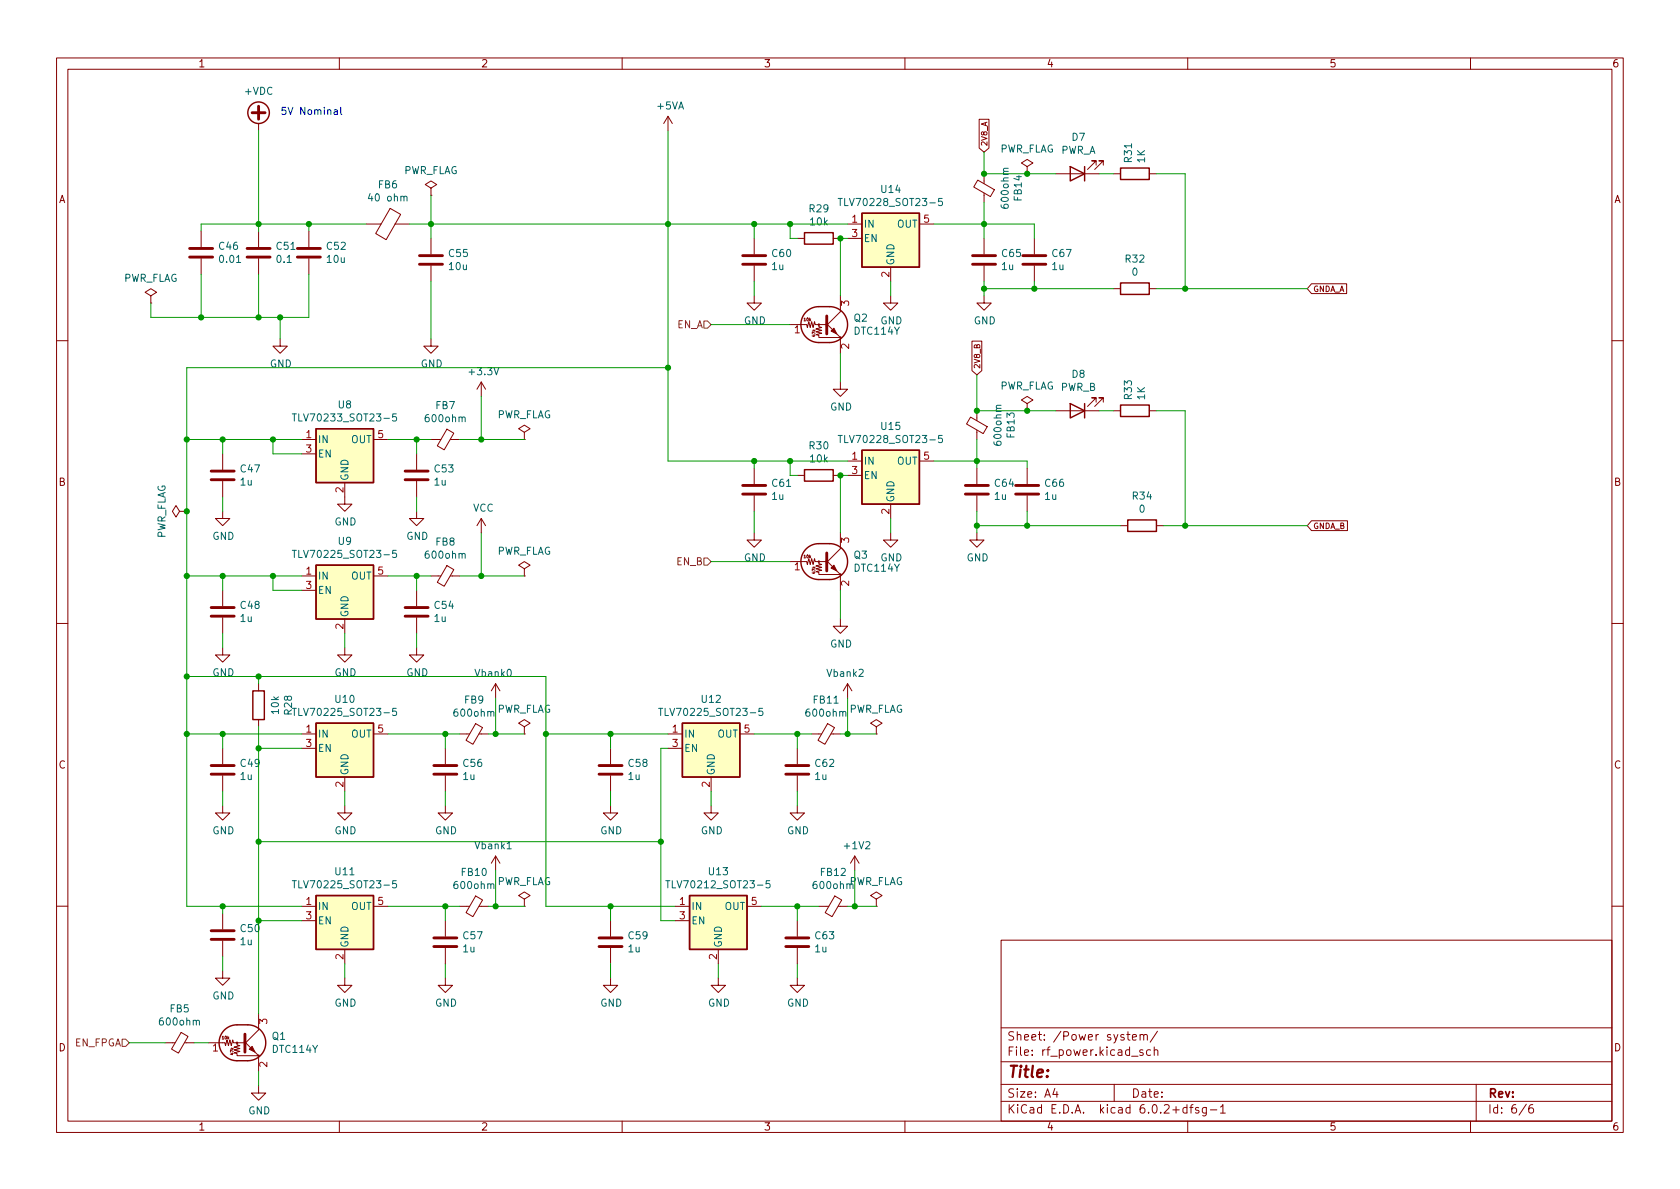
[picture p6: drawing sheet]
<svg xmlns="http://www.w3.org/2000/svg" width="297mm" height="210mm" viewBox="0 0 297 210" stroke-linecap="round" stroke-linejoin="round" font-family="sans-serif">
<g fill="none" stroke="#840000" stroke-width=".18">
<path d="M10 10.2h277v190.1h-277zM12 12.2h273v186.1h-273zM60 10.2v2M110 10.2v2M160 10.2v2M210 10.2v2M260 10.2v2M45.7 21.8v1.3M64.8 39.6h2.6M69 36.8l1.8 1.1-2.5 4.5-1.9-1.1zM69.8 39.6h2.6M76.2 33.3l1-.7-1-.6-1 .6 1 .7v1.2"/>
<path d="M76.2 34.5h.1M118.1 20.6l-.8 1.2M118.1 20.6v2.5M118.1 20.6l.8 1.2M149.9 39.6h2.5M162.6 39.6h2.5M172.9 31.8l2.9 1.7-.7 1.3-2.9-1.7zM173.1 21.1h1.8v5.1l-.9 .7-.9-.7zM174 30.7v1.8M174 34.2v1.6M181.6 29.5l1-.7-1-.6-1 .6 1 .7v1.2M181.6 30.7h.1"/>
<path d="M186.7 30.7h7.6M193.8 29.2v-.8h-.8h.8l-1.5 1.6M195.1 29.2v-.8h-.8h.8l-1.6 1.6M196.8 30.7h1.3M203.2 30.7h1.3M26.7 52.3l1-.6-1-.7-1 .7 1 .6v1.3M26.7 53.6h.1M35.6 40.9v2.8M35.6 45.7v2.8M45.7 40.9v2.8M45.7 45.7v2.8M49.5 59.9v1.3h1.3l-1.3 1.3-1.2-1.3h1.2"/>
<path d="M54.6 40.9v2.8M54.6 45.7v2.8M76.2 59.9v1.3h1.3l-1.3 1.3-1.3-1.3h1.3M76.2 42.2v2.8M76.2 47v2.8M133.3 52.3v1.3h1.3l-1.3 1.3-1.2-1.3h1.2M133.3 42.2v2.8M133.3 47v2.8M139.7 57.4h2.9l.1 .5 .3-1 .3 1 .2-1 .3 1 .2-1 .1 .5h1.9M141 42.2h1.2M146 57.1l2.6 2.6h-3.8v-.4l-.5-.1 1-.3-1-.2 1-.3-1-.2 1-.3-.5-.1v-.4M147.3 42.2h1.3"/>
<path d="M148.6 52.3v2.8l-2.6 2.6M148.6 59.9v2.6M149.9 42.2h2.5M157.5 52.3v1.3h1.2l-1.2 1.3-1.3-1.3h1.3M157.5 47.2v2.6M174 52.3v1.3h1.3l-1.3 1.3-1.3-1.3h1.3M174 42.2v2.8M174 47v2.8M182.9 42.2v2.8M182.9 47v2.8M196.8 51h1.3M203.2 51h1.3"/>
<path d="M231.9 50.2h6.2v1.7h-6.2l-.8-.9zM10 60.2h2M53.3 77.7h2.6M66 77.7h2.6M76.2 77.7h1.8M79 75.9l1.2 .7-1.7 2.9-1.2-.7zM79.6 77.7h1.7M85.1 67.6v2.5M85.1 67.6l-.8 1.2M85.1 67.6l.8 1.2M92.7 76.4l1-.6-1-.6-1 .6 1 .6v1.3M92.7 77.7h.1"/>
<path d="M148.6 67.6v1.2h1.3l-1.3 1.3-1.3-1.3h1.3M171.6 73.8l2.9 1.7-.7 1.2-2.9-1.7zM171.9 60.3h1.7v5.2l-.9 .8-.8-.8zM172.7 72.6v1.8M172.7 76.1v1.6M181.6 71.4l1-.7-1-.6-1 .6 1 .7v1.2M181.6 72.6h.1M186.7 72.6h7.6M193.8 71.1v-.7h-.8h.8l-1.5 1.5M195.1 71.1v-.7h-.8h.8l-1.6 1.5M196.8 72.6h1.3M203.2 72.6h1.3"/>
<path d="M285 60.2h2M31.7 90.4l-.6-1-.6 1 .6 1 .6-1h1.3M33 90.4h.1M39.4 90.4v1.3h1.2l-1.2 1.3-1.3-1.3h1.3M39.4 80.3v2.8M39.4 85.1v2.8M53.3 80.3h2.6M61 85.3v3.8h1.2l-1.2 1.3-1.3-1.3h1.3M73.7 90.4v1.3h1.2l-1.2 1.3-1.3-1.3h1.3M73.7 80.3v2.8M73.7 85.1v2.8M85.1 91.7l-.8 1.3"/>
<path d="M85.1 91.7v2.5M85.1 91.7l.8 1.3M133.3 94.2v1.3h1.3l-1.3 1.3-1.2-1.3h1.2M133.3 82.8v2.8M133.3 87.6v2.8M139.7 99.3h2.9l.1 .5 .3-1 .3 1 .2-1 .3 1 .2-1 .1 .5h1.9M141 84.1h1.2M146 99.1l2.6 2.5h-3.8v-.4l-.5-.1 1-.3-1-.2 1-.3-1-.2 1-.3-.5-.1v-.4M147.3 84.1h1.3M148.6 94.2v2.8l-2.6 2.6M149.9 81.5h2.5M149.9 84.1h2.5"/>
<path d="M157.5 94.2v1.3h1.2l-1.2 1.3-1.3-1.3h1.3M157.5 89.1v2.6M162.6 81.5h2.5M172.7 94.2v1.3h1.3l-1.3 1.3-1.3-1.3h1.3M172.7 82.8v2.8M172.7 87.6v2.8M181.6 82.8v2.8M181.6 87.6v2.8M198.1 93h1.3M204.5 93h1.2M231.9 92.1h6.3v1.7h-6.3l-.8-.8zM10 110.2h2"/>
<path d="M39.4 114.5v1.3h1.2l-1.2 1.3-1.3-1.3h1.3M39.4 104.4v2.8M39.4 109.2v2.8M53.3 101.8h2.6M53.3 104.4h2.6M61 114.5v1.3h1.2l-1.2 1.3-1.3-1.3h1.3M61 109.5v2.5M66 101.8h2.6M73.7 114.5v1.3h1.2l-1.2 1.3-1.3-1.3h1.3M73.7 104.4v2.8M73.7 109.2v2.8M76.2 101.8h1.8"/>
<path d="M79 100l1.2 .7-1.7 3-1.2-.7zM79.6 101.8h1.7M92.7 100.6l1-.7-1-.6-1 .6 1 .7v1.2M92.7 101.8h.1M148.6 109.5v1.2h1.3l-1.3 1.3-1.3-1.3h1.3M148.6 101.8v2.6M285 110.2h2M39.4 132.3v2.8M39.4 137.2v2.7M45.7 120.9v1.3M45.7 127.2v1.3M53.3 129.8h2.6"/>
<path d="M53.3 132.3h2.6M61 137.4v2.5M66 129.8h2.6M78.7 132.3v2.8M78.7 137.2v2.7M81.3 129.8h1.7M84.1 128l1.2 .7-1.7 2.9-1.2-.7zM84.7 129.8h1.7M87.6 120.9l-.7 1.3M87.6 120.9v2.5M87.6 120.9l.8 1.3M92.7 128.5l1-.6-1-.7-1 .7 1 .6v1.3"/>
<path d="M92.7 129.8h.1M107.9 132.3v2.8M107.9 137.2v2.7M118.1 129.8h2.5M118.1 132.3h2.5M125.7 137.4v2.5M130.8 129.8h2.5M141 132.3v2.8M141 137.2v2.7M143.5 129.8h1.8M146.3 128l1.2 .7-1.7 2.9-1.2-.7zM146.9 129.8h1.7"/>
<path d="M149.9 120.9l-.8 1.3M149.9 120.9v2.5M149.9 120.9l.7 1.3M154.9 128.5l1.1-.6-1.1-.7-1 .7 1 .6v1.3M154.9 129.8h.1M39.4 142.5v1.3h1.2l-1.2 1.2-1.3-1.2h1.3M61 142.5v1.3h1.2l-1.2 1.2-1.3-1.2h1.3M78.7 142.5v1.3h1.3l-1.3 1.2-1.2-1.2h1.2M84.1 158.4l1.2 .8-1.7 2.9-1.2-.7zM87.6 151.4v2.5M87.6 151.4l-.7 1.2M87.6 151.4l.8 1.2"/>
<path d="M92.7 159l1-.6-1-.7-1 .7 1 .6v1.3M107.9 142.5v1.3h1.3l-1.3 1.2-1.2-1.2h1.2M125.7 142.5v1.3h1.3l-1.3 1.2-1.2-1.2h1.2M141 142.5v1.3h1.2l-1.2 1.2-1.3-1.2h1.3M147.6 158.4l1.2 .8-1.7 2.9-1.2-.7zM151.1 151.4l-.7 1.2M151.1 151.4v2.5M151.1 151.4l.8 1.2M154.9 159l1.1-.6-1.1-.7-1 .7 1 .6v1.3M10 160.2h2M39.4 171.7v1.3h1.2l-1.2 1.2-1.3-1.2h1.3M39.4 161.5v2.8"/>
<path d="M39.4 166.4v2.8M45.7 179.3v2.8l-2.5 2.6M53.3 160.3h2.6M53.3 162.8h2.6M61 173v1.2h1.2l-1.2 1.3-1.3-1.3h1.3M61 167.9v2.5M66 160.3h2.6M78.7 173v1.2h1.3l-1.3 1.3-1.2-1.3h1.2M78.7 162.8v2.8M78.7 167.6v2.8M81.3 160.3h1.7M84.7 160.3h1.7"/>
<path d="M92.7 160.3h.1M107.9 173v1.2h1.3l-1.3 1.3-1.2-1.3h1.2M107.9 162.8v2.8M107.9 167.6v2.8M119.4 160.3h2.5M119.4 162.8h2.5M127 173v1.2h1.3l-1.3 1.3-1.3-1.3h1.3M127 167.9v2.5M132.1 160.3h2.5M141 173v1.2h1.2l-1.2 1.3-1.3-1.3h1.3M141 162.8v2.8M141 167.6v2.8"/>
<path d="M144.8 160.3h1.7M148.2 160.3h1.7M154.9 160.3h.1M177 166.3h108v32h-108zM285 160.2h2M29.2 184.4h1.8M32 182.6l1.2 .7-1.7 2.9-1.2-.7zM32.6 184.4h1.7M36.8 184.4h3l.1 .5 .2-1 .3 1 .2-1 .3 1 .2-1 .2 .5h1.9M43.2 184.1l2.5 2.6h-3.8v-.4l-.5-.1 1-.3-1-.2 1-.3-1-.2 1-.3-.5-.1v-.4M45.7 192v1.3h1.3l-1.3 1.3-1.3-1.3h1.3M45.7 186.9v2.6"/>
<path d="M60 198.3v2M110 198.3v2M160 198.3v2M177 194.8h108M177 191.8h108M177 187.8h108M177 181.8h108M186.5 192.5l-.4 1h1M186.9 193v1M197 191.8v3M199.2 182.9h.6M199.4 182.4v1.3l.4 .2"/>
<path d="M200.1 186.8h1.1M200.2 183.4l.7-.1v-.3l-.5-.1-.2 .2 .1 .8h.6M201.6 183.1l.2-.2 .3 .1 .1 .9M201.6 182.9v1M202.1 185.7l-.4-.1-.2 .2 .1 .3 .5 .1v.4h-.6M202.2 183.1l.2-.2 .4 .1 .1 .9M203.4 185.7l-.4-.1-.3 .3v.4l.2 .3h.5M204.1 185.8l.2-.2 .3 .1 .1 .9M204.1 185.1v1.5M204.6 182.4l-1.2 1.9M209.9 195.9l-.5-.1-.3 .3v.4l.2 .3h.6M209.9 195.3v1.5"/>
<path d="M210 198.3v2M210.4 195.8h.5M210.9 195.3l-.3 .2v1.3M211.9 195.9l-.3-.1-.2 .2v.3l.5 .1v.4h-.5M213.3 195.8v1.2l-.3 .3h-.4M213.3 195.9l-.4-.1-.3 .3v.4l.1 .3h.6M214 196.3h1.1M215.8 195.8l.4-.5v1.5M215.8 196.8h.8M260 198.3v2M261 191.8v6.5M269.9 195.3l-1.3 1.9"/>
<path d="M271 195.3a.6 .6 0 0 0-.7 .7v.5l.1 .3h.5l.2-.1 .1-.5-.2-.2-.4-.1-.3 .3"/>
<circle cx="144.8" cy="57.4" r=".13"/>
<circle cx="148.6" cy="59.7" r=".13"/>
<circle cx="144.8" cy="99.3" r=".13"/>
<circle cx="148.6" cy="101.6" r=".13"/>
<circle cx="41.9" cy="184.4" r=".13"/>
<circle cx="45.7" cy="186.7" r=".13"/>
</g>
<g fill="none" stroke="#840000" stroke-width=".51">
<path d="M44.6 19.9h2.3M45.7 18.8v2.3M33.5 45.5h4.1M33.5 43.9h4.1M43.7 45.5h4.1M43.7 43.9h4.1M52.6 45.5h4M52.6 43.9h4M74.2 46.7h4M74.2 45.2h4M131.3 46.7h4.1M131.3 45.2h4.1"/>
<path d="M172 46.7h4M172 45.2h4M180.8 46.7h4.1M180.8 45.2h4.1M37.3 84.8h4.1M37.3 83.3h4.1M71.6 84.8h4.1M71.6 83.3h4.1M131.3 87.4h4.1M131.3 85.8h4.1M170.7 87.4h4.1M170.7 85.8h4.1"/>
<path d="M179.6 87.4h4M179.6 85.8h4M37.3 109h4.1M37.3 107.4h4.1M71.6 109h4.1M71.6 107.4h4.1M37.3 136.9h4.1M37.3 135.4h4.1M76.7 136.9h4.1M76.7 135.4h4.1M105.9 136.9h4.1M105.9 135.4h4.1"/>
<path d="M138.9 136.9h4.1M138.9 135.4h4.1M37.3 166.1h4.1M37.3 164.6h4.1M76.7 167.4h4.1M76.7 165.9h4.1M105.9 167.4h4.1M105.9 165.9h4.1M138.9 167.4h4.1M138.9 165.9h4.1"/>
</g>
<g fill="#ffffc2" stroke="#ffffc2" stroke-width=".18">
<path d="M152.4 79.6h10.2v9.5h-10.2z"/>
<path d="M55.9 158.4h10.1v9.5h-10.1z"/>
<path d="M55.9 127.9h10.1v9.5h-10.1z"/>
<path d="M55.9 75.8h10.1v9.5h-10.1z"/>
<path d="M55.9 99.9h10.1v9.6h-10.1z"/>
<path d="M152.4 37.7h10.2v9.5h-10.2z"/>
<path d="M120.6 127.9h10.2v9.5h-10.2z"/>
<path d="M121.9 158.4h10.2v9.5h-10.2z"/>
</g>
<g fill="none" stroke="#840000" stroke-width=".25">
<path d="M152.4 37.7h10.2v9.5h-10.2zM189.2 29.5l2.6 1.2-2.6 1.3zM191.8 29.5v2.5M198.1 29.7h5.1v2h-5.1zM142.2 41.1h5.1v2.1h-5.1zM146.7 54.2h-1.9a3.2 3.2 0 0 0-3.2 3.2 3.2 3.2 0 0 0 3.2 3.2h1.9M146.7 54.2a3.2 3.2 0 0 1 3.2 3.2 3.2 3.2 0 0 1-3.2 3.2M198.1 50h5.1v2.1h-5.1zM55.9 75.8h10.1v9.5h-10.1zM152.4 79.6h10.2v9.5h-10.2zM189.2 71.4l2.6 1.2-2.6 1.3zM191.8 71.4v2.5"/>
<path d="M198.1 71.6h5.1v2.1h-5.1zM55.9 99.9h10.1v9.6h-10.1zM142.2 83.1h5.1v2h-5.1zM146.7 96.1h-1.9a3.2 3.2 0 0 0-3.2 3.2 3.2 3.2 0 0 0 3.2 3.2h1.9M146.7 96.1a3.2 3.2 0 0 1 3.2 3.2 3.2 3.2 0 0 1-3.2 3.2M199.4 91.9h5.1v2.1h-5.1zM44.7 122.2h2v5h-2zM55.9 127.9h10.1v9.5h-10.1zM120.6 127.9h10.2v9.5h-10.2zM55.9 158.4h10.1v9.5h-10.1zM121.9 158.4h10.2v9.5h-10.2zM39.7 182.2a3.2 3.2 0 0 1 2.2-1h1.9a3.2 3.2 0 0 1 3.2 3.2 3.2 3.2 0 0 1-3.2 3.2h-1.9a3.2 3.2 0 0 1-2.9-2 3.2 3.2 0 0 1 .7-3.4z"/>
<circle cx="45.7" cy="19.9" r="1.9"/>
</g>
<g fill="none" stroke="#006464" stroke-width=".18">
<path d="M71.4 34.9l.2-.2 .3 .1 .1 .7M148.2 35.1h.7M148.6 35.1v1.3M166.6 35.1h-.6l-.1 .6 .2-.1h.4l.1 .2v.4l-.2 .2-.5-.2M51.7 73.2h.7M52 73.2v1.3M70.1 73.2h-.6l-.1 .6 .2-.1h.4l.1 .2v.4l-.2 .2-.5-.2M148.2 77h.7M148.6 77v1.3M166.6 77h-.6l-.1 .6 .2-.1h.4l.1 .2v.4l-.2 .2-.5-.2M51.7 97.3h.7M52 97.3v1.3"/>
<path d="M70.1 97.3h-.6l-.1 .6 .2-.1 .4 .1 .1 .1v.5l-.2 .1-.5-.1M51.7 125.3h.7M70.1 125.3h-.6l-.1 .6 .2-.2 .4 .1 .1 .2v.4l-.2 .1-.5-.1M116.4 125.3h.8M116.8 125.3v1.2M134.8 125.3h-.6v.6l.1-.2 .5 .1 .1 .2-.1 .4-.1 .1-.5-.1M51.7 155.7h.7M52 155.7v1.3M70.1 155.7h-.6l-.1 .6 .2-.1 .4 .1 .1 .2v.4l-.2 .1-.5-.1M89.7 150.1h.7M117.7 155.7h.7M118.1 155.7v1.3"/>
<path d="M136.1 155.7h-.6l-.1 .6 .2-.1 .4 .1 .2 .2-.1 .4-.2 .1-.5-.1"/>
</g>
<g fill="#840000" stroke="#840000" stroke-width=".51">
<path d="M146.2 97.8v3.2z"/>
<path d="M43.3 182.9v3.1z"/>
<path d="M146.2 55.9v3.1z"/>
</g>
<g fill="#840000" stroke="#840000" stroke-width=".18">
<path d="M146.9 100.5l.5-.6 .6 1.1z"/>
<path d="M44.1 185.5l.5-.5 .5 1z"/>
<path d="M146.9 58.5l.5-.5 .6 1z"/>
</g>
<path d="M124.5 56.8h.6l.6 .6-.6 .6h-.6zM124.5 98.7h.6l.6 .6-.6 .6h-.6zM21.6 183.8h.6l.7 .6-.7 .6h-.6z" fill="none" stroke="#725600" stroke-width=".18"/>
<path d="M59.1 19.5h.5v.7M59.6 19.7l-.4 .1-.2 .1 .2 .3h.4M60.3 19v1.1l.1 .1" fill="none" stroke="#0000c2" stroke-width=".18"/>
<g fill="none" stroke="#009600" stroke-width=".18">
<path d="M45.7 23.1v17.8M54.6 39.6v1.3M64.8 39.6h-29.2v1.3M72.4 39.6h77.5M76.2 34.5v7.7M118.1 23.1v58.4h31.8M133.3 39.6v2.6M139.7 39.6v2.6h1.3M165.1 39.6h17.8v2.6M174 26.9v3.8h12.7M174 35.8v6.4M194.3 30.7h2.5"/>
<path d="M204.5 30.7h5v20.3M35.6 48.5v7.6M45.7 48.5v7.6M49.5 56.1v3.8M54.6 48.5v7.6h-27.9v-2.5M76.2 49.8v10.1M125.7 57.4h14M133.3 49.8v2.5M149.9 42.2h-1.3v10.1M157.5 49.8v2.5M174 51h22.8M174 49.8v2.5"/>
<path d="M182.9 49.8v1.2M204.5 51h26.6M33 77.7h20.3M39.4 77.7v2.6M48.3 77.7v2.6h5M68.6 77.7h7.6M73.7 77.7v2.6M81.3 77.7h11.4M85.1 70.1v7.6M118.1 65h-85.1v95.3h20.3M148.6 62.5v5.1M172.7 66.3v6.3h14"/>
<path d="M172.7 77.7v5.1M194.3 72.6h2.5M204.5 72.6h5v20.4M39.4 87.9v2.5M73.7 87.9v2.5M85.1 94.2v7.6M125.7 99.3h14M133.3 81.5v1.3M133.3 90.4v3.8M139.7 81.5v2.6h1.3M149.9 84.1h-1.3v10.1M157.5 91.7v2.5"/>
<path d="M165.1 81.5h16.5v1.3M172.7 90.4v3.8M172.7 93h25.4M181.6 90.4v2.6M205.7 93h25.4M33 119.6h63.5v40.7h22.9M33 101.8h20.3M39.4 101.8v2.6M39.4 112v2.5M45.7 119.6v1.3M48.3 101.8v2.6h5M61 112v2.5"/>
<path d="M68.6 101.8h7.6M73.7 101.8v2.6M73.7 112v2.5M81.3 101.8h11.4M148.6 104.4v5.1M33 129.8h20.3M39.4 129.8v2.5M39.4 139.9v2.6M45.7 128.5v50.8M45.7 132.3h7.6M61 139.9v2.6M68.6 129.8h12.7"/>
<path d="M78.7 129.8v2.5M78.7 139.9v2.6M86.4 129.8h6.3M87.6 123.4v6.4M96.5 129.8h21.6M107.9 129.8v2.5M107.9 139.9v2.6M118.1 132.3h-1.3v30.5h2.6M125.7 139.9v2.6M133.3 129.8h10.2M141 129.8v2.5M141 139.9v2.6"/>
<path d="M148.6 129.8h6.3M149.9 123.4v6.4M45.7 148.8h71.1M87.6 153.9v6.4M151.1 153.9v6.4M39.4 160.3v1.2M39.4 169.2v2.5M45.7 162.8h7.6M61 170.4v2.6M68.6 160.3h12.7M78.7 160.3v2.5M78.7 170.4v2.6"/>
<path d="M86.4 160.3h6.3M107.9 160.3v2.5M107.9 170.4v2.6M127 170.4v2.6M134.6 160.3h10.2M141 160.3v2.5M141 170.4v2.6M149.9 160.3h5M22.9 184.4h6.3M34.3 184.4h2.5M45.7 189.5v2.5"/>
</g>
<g fill="#009600" stroke="#009600" stroke-width=".18">
<circle cx="149.9" cy="129.8" r=".46"/>
<circle cx="151.1" cy="160.3" r=".46"/>
<circle cx="141" cy="160.3" r=".46"/>
<circle cx="141" cy="129.8" r=".46"/>
<circle cx="116.8" cy="148.8" r=".46"/>
<circle cx="107.9" cy="160.3" r=".46"/>
<circle cx="172.7" cy="72.6" r=".46"/>
<circle cx="174" cy="39.6" r=".46"/>
<circle cx="174" cy="30.7" r=".46"/>
<circle cx="139.7" cy="39.6" r=".46"/>
<circle cx="174" cy="51" r=".46"/>
<circle cx="148.6" cy="42.2" r=".46"/>
<circle cx="181.6" cy="30.7" r=".46"/>
<circle cx="181.6" cy="93" r=".46"/>
<circle cx="209.5" cy="51" r=".46"/>
<circle cx="172.7" cy="93" r=".46"/>
<circle cx="209.5" cy="93" r=".46"/>
<circle cx="181.6" cy="72.6" r=".46"/>
<circle cx="182.9" cy="51" r=".46"/>
<circle cx="133.3" cy="39.6" r=".46"/>
<circle cx="118.1" cy="65" r=".46"/>
<circle cx="118.1" cy="39.6" r=".46"/>
<circle cx="139.7" cy="81.5" r=".46"/>
<circle cx="133.3" cy="81.5" r=".46"/>
<circle cx="172.7" cy="81.5" r=".46"/>
<circle cx="148.6" cy="84.1" r=".46"/>
<circle cx="33" cy="119.6" r=".46"/>
<circle cx="48.3" cy="101.8" r=".46"/>
<circle cx="48.3" cy="77.7" r=".46"/>
<circle cx="33" cy="77.7" r=".46"/>
<circle cx="33" cy="90.4" r=".46"/>
<circle cx="39.4" cy="101.8" r=".46"/>
<circle cx="33" cy="101.8" r=".46"/>
<circle cx="107.9" cy="129.8" r=".46"/>
<circle cx="96.5" cy="129.8" r=".46"/>
<circle cx="87.6" cy="129.8" r=".46"/>
<circle cx="78.7" cy="129.8" r=".46"/>
<circle cx="87.6" cy="160.3" r=".46"/>
<circle cx="78.7" cy="160.3" r=".46"/>
<circle cx="45.7" cy="39.6" r=".46"/>
<circle cx="39.4" cy="77.7" r=".46"/>
<circle cx="76.2" cy="39.6" r=".46"/>
<circle cx="45.7" cy="56.1" r=".46"/>
<circle cx="49.5" cy="56.1" r=".46"/>
<circle cx="35.6" cy="56.1" r=".46"/>
<circle cx="54.6" cy="39.6" r=".46"/>
<circle cx="33" cy="129.8" r=".46"/>
<circle cx="39.4" cy="129.8" r=".46"/>
<circle cx="45.7" cy="162.8" r=".46"/>
<circle cx="39.4" cy="160.3" r=".46"/>
<circle cx="45.7" cy="119.6" r=".46"/>
<circle cx="45.7" cy="148.8" r=".46"/>
<circle cx="45.7" cy="132.3" r=".46"/>
<circle cx="85.1" cy="101.8" r=".46"/>
<circle cx="73.7" cy="101.8" r=".46"/>
<circle cx="85.1" cy="77.7" r=".46"/>
<circle cx="73.7" cy="77.7" r=".46"/>
</g>
<text font-size="2.8" fill="#840000" x="178" y="190.6">Title:</text>
<g font-size="2.1" fill="#840000">
<text x="178" y="184">Sheet: /Power system/</text>
<text x="178" y="186.7">File: rf_power.kicad_sch</text>
<text x="178" y="196.9">KiCad E.D.A. kicad 6.0.2+dfsg-1</text>
<text x="178" y="194.1">Size: A4</text>
<text x="200" y="194.1">Date:</text>
<text x="263" y="194.1">Rev:</text>
<text x="263" y="196.9">Id: 6/6</text>
</g>
<g font-size="1.8" fill="#840000">
<text x="35" y="11.9">1</text>
<text x="85" y="11.9">2</text>
<text x="135" y="11.9">3</text>
<text x="185" y="11.9">4</text>
<text x="235" y="11.9">5</text>
<text x="285" y="11.9">6</text>
<text x="10.3" y="35.9">A</text>
<text x="285.3" y="35.9">A</text>
<text x="10.3" y="85.9">B</text>
<text x="285.3" y="85.9">B</text>
<text x="10.3" y="135.9">C</text>
<text x="285.3" y="135.9">C</text>
<text x="10.3" y="185.9">D</text>
<text x="285.3" y="185.9">D</text>
<text x="35" y="199.9">1</text>
<text x="85" y="199.9">2</text>
<text x="135" y="199.9">3</text>
<text x="185" y="199.9">4</text>
<text x="235" y="199.9">5</text>
<text x="285" y="199.9">6</text>
</g>
<g font-size="1.8" fill="#006464">
<text x="43.3" y="16.8">+VDC</text>
<text x="116.3" y="19.3">+5VA</text>
<text x="176.6" y="27">PWR_FLAG PWR_A</text>
<text x="189.5" y="24.9">D7</text>
<text x="200.1" y="28.6" transform="rotate(-90 200.1 28.6)">R31</text>
<text x="202.4" y="28.8" transform="rotate(-90 202.4 28.8)">1K</text>
<text x="65.5" y="35.6">40 ohm</text>
<text x="66.9" y="33.3">FB6</text>
<text x="71.2" y="30.8">PWR_FLAG</text>
<text x="155.9" y="34.1">U14</text>
<text x="180.6" y="35.4" transform="rotate(-90 180.6 35.4)">FB14</text>
<text x="143.2" y="37.5">R29</text>
<text x="143.3" y="39.8">10k</text>
<text x="149.3" y="36.4">TLV70228_SOT23-5</text>
<text x="152.7" y="40.3">IN</text>
<text x="158.6" y="40.3">OUT</text>
<text x="178.3" y="36.6" transform="rotate(-90 178.3 36.6)">600ohm</text>
<text x="38.8" y="44.2">C46</text>
<text x="39" y="46.5">0.01</text>
<text x="48.9" y="44.2">C51</text>
<text x="49" y="46.5">0.1</text>
<text x="57.8" y="44.2">C52</text>
<text x="57.9" y="46.5">10u</text>
<text x="79.4" y="45.4">C55</text>
<text x="79.5" y="47.7">10u</text>
<text x="136.5" y="47.7">1u</text>
<text x="136.6" y="45.4">C60</text>
<text x="152.7" y="42.8">EN</text>
<text x="158.1" y="47" transform="rotate(-90 158.1 47)">GND</text>
<text x="177.1" y="47.7">1u</text>
<text x="177.2" y="45.4">C65</text>
<text x="186" y="47.7">1u</text>
<text x="186.1" y="45.4">C67</text>
<text x="199" y="46.4">R32</text>
<text x="21.7" y="49.8">PWR_FLAG</text>
<text x="200.2" y="48.7">0</text>
<text x="131.5" y="57.3">GND</text>
<text x="151" y="56.9">Q2</text>
<text x="151.1" y="59.2">DTC114Y</text>
<text x="155.6" y="57.3">GND</text>
<text x="172.2" y="57.3">GND</text>
<text x="47.7" y="65">GND</text>
<text x="74.4" y="65">GND</text>
<text x="83.1" y="66.3">+3.3V</text>
<text x="176.6" y="68.9">PWR_FLAG PWR_B</text>
<text x="189.5" y="66.8">D8</text>
<text x="200.1" y="70.6" transform="rotate(-90 200.1 70.6)">R33</text>
<text x="202.4" y="70.7" transform="rotate(-90 202.4 70.7)">1K</text>
<text x="52.8" y="74.5">TLV70233_SOT23-5</text>
<text x="59.8" y="72.2">U8</text>
<text x="75.4" y="74.6">600ohm</text>
<text x="77.1" y="72.3">FB7</text>
<text x="87.7" y="74">PWR_FLAG</text>
<text x="146.8" y="72.6">GND</text>
<text x="155.9" y="76">U15</text>
<text x="179.4" y="77.3" transform="rotate(-90 179.4 77.3)">FB13</text>
<text x="42.6" y="83.5">C47</text>
<text x="56.1" y="78.4">IN</text>
<text x="56.1" y="80.9">EN</text>
<text x="62.1" y="78.4">OUT</text>
<text x="76.9" y="83.5">C53</text>
<text x="143.2" y="79.4">R30</text>
<text x="143.3" y="81.8">10k</text>
<text x="149.3" y="78.3">TLV70228_SOT23-5</text>
<text x="152.7" y="82.2">IN</text>
<text x="158.6" y="82.2">OUT</text>
<text x="177.1" y="78.5" transform="rotate(-90 177.1 78.5)">600ohm</text>
<text x="42.5" y="85.8">1u</text>
<text x="61.6" y="85.1" transform="rotate(-90 61.6 85.1)">GND</text>
<text x="76.8" y="85.8">1u</text>
<text x="136.5" y="88.4">1u</text>
<text x="136.6" y="86.1">C61</text>
<text x="152.7" y="84.7">EN</text>
<text x="158.1" y="88.9" transform="rotate(-90 158.1 88.9)">GND</text>
<text x="175.9" y="88.4">1u</text>
<text x="175.9" y="86.1">C64</text>
<text x="184.8" y="88.4">1u</text>
<text x="184.8" y="86.1">C66</text>
<text x="200.3" y="88.3">R34</text>
<text x="29.3" y="95.4" transform="rotate(-90 29.3 95.4)">PWR_FLAG</text>
<text x="37.5" y="95.4">GND</text>
<text x="59.1" y="92.9">GND</text>
<text x="71.8" y="95.4">GND</text>
<text x="83.6" y="90.5">VCC</text>
<text x="201.4" y="90.6">0</text>
<text x="52.8" y="98.6">TLV70225_SOT23-5</text>
<text x="59.8" y="96.3">U9</text>
<text x="75.4" y="98.8">600ohm</text>
<text x="77.1" y="96.5">FB8</text>
<text x="87.7" y="98.1">PWR_FLAG</text>
<text x="131.5" y="99.3">GND</text>
<text x="151" y="98.8">Q3</text>
<text x="151.1" y="101.1">DTC114Y</text>
<text x="155.6" y="99.3">GND</text>
<text x="170.9" y="99.3">GND</text>
<text x="42.6" y="107.7">C48</text>
<text x="56.1" y="102.5">IN</text>
<text x="56.1" y="105">EN</text>
<text x="62.1" y="102.5">OUT</text>
<text x="76.9" y="107.7">C54</text>
<text x="42.5" y="110">1u</text>
<text x="61.6" y="109.2" transform="rotate(-90 61.6 109.2)">GND</text>
<text x="76.8" y="110">1u</text>
<text x="37.5" y="119.6">GND</text>
<text x="59.1" y="119.6">GND</text>
<text x="71.8" y="119.6">GND</text>
<text x="84.1" y="119.7">Vbank0</text>
<text x="146.3" y="119.7">Vbank2</text>
<text x="146.8" y="114.5">GND</text>
<text x="59.3" y="124.3">U10</text>
<text x="82.1" y="124.4">FB9</text>
<text x="124.1" y="124.3">U12</text>
<text x="143.9" y="124.4">FB11</text>
<text x="49.3" y="126.2" transform="rotate(-90 49.3 126.2)">10k</text>
<text x="51.6" y="126.3" transform="rotate(-90 51.6 126.3)">R28</text>
<text x="52.8" y="126.6">TLV70225_SOT23-5</text>
<text x="56.1" y="130.4">IN</text>
<text x="62.1" y="130.4">OUT</text>
<text x="80.5" y="126.7">600ohm</text>
<text x="87.7" y="126">PWR_FLAG</text>
<text x="117.5" y="126.6">TLV70225_SOT23-5</text>
<text x="120.9" y="130.4">IN</text>
<text x="126.8" y="130.4">OUT</text>
<text x="142.7" y="126.7">600ohm</text>
<text x="150" y="126">PWR_FLAG</text>
<text x="42.5" y="137.9">1u</text>
<text x="42.6" y="135.6">C49</text>
<text x="56.1" y="133">EN</text>
<text x="61.6" y="137.2" transform="rotate(-90 61.6 137.2)">GND</text>
<text x="81.9" y="137.9">1u</text>
<text x="82" y="135.6">C56</text>
<text x="111.1" y="137.9">1u</text>
<text x="111.2" y="135.6">C58</text>
<text x="120.9" y="133">EN</text>
<text x="126.4" y="137.2" transform="rotate(-90 126.4 137.2)">GND</text>
<text x="144.1" y="137.9">1u</text>
<text x="144.2" y="135.6">C62</text>
<text x="37.5" y="147.5">GND</text>
<text x="59.1" y="147.5">GND</text>
<text x="76.9" y="147.5">GND</text>
<text x="106.1" y="147.5">GND</text>
<text x="123.9" y="147.5">GND</text>
<text x="139.1" y="147.5">GND</text>
<text x="59.3" y="154.8">U11</text>
<text x="81.7" y="154.9">FB10</text>
<text x="84.1" y="150.2">Vbank1</text>
<text x="125.4" y="154.8">U13</text>
<text x="145.2" y="154.9">FB12</text>
<text x="149.4" y="150.2">+1V2</text>
<text x="52.8" y="157.1">TLV70225_SOT23-5</text>
<text x="56.1" y="160.9">IN</text>
<text x="62.1" y="160.9">OUT</text>
<text x="80.5" y="157.2">600ohm</text>
<text x="87.7" y="156.5">PWR_FLAG</text>
<text x="118.8" y="157.1">TLV70212_SOT23-5</text>
<text x="122.2" y="160.9">IN</text>
<text x="128.1" y="160.9">OUT</text>
<text x="144" y="157.2">600ohm</text>
<text x="150" y="156.5">PWR_FLAG</text>
<text x="42.5" y="167.1">1u</text>
<text x="42.6" y="164.8">C50</text>
<text x="56.1" y="163.4">EN</text>
<text x="61.6" y="167.6" transform="rotate(-90 61.6 167.6)">GND</text>
<text x="82" y="166.1">C57</text>
<text x="111.2" y="166.1">C59</text>
<text x="122.2" y="163.4">EN</text>
<text x="127.6" y="167.6" transform="rotate(-90 127.6 167.6)">GND</text>
<text x="144.2" y="166.1">C63</text>
<text x="81.9" y="168.4">1u</text>
<text x="111.1" y="168.4">1u</text>
<text x="144.1" y="168.4">1u</text>
<text x="30.1" y="179">FB5</text>
<text x="37.5" y="176.7">GND</text>
<text x="59.1" y="178">GND</text>
<text x="76.9" y="178">GND</text>
<text x="106.1" y="178">GND</text>
<text x="125.2" y="178">GND</text>
<text x="139.1" y="178">GND</text>
<text x="28.4" y="181.3">600ohm</text>
<text x="48.1" y="183.9">Q1</text>
<text x="48.3" y="186.2">DTC114Y</text>
<text x="43.9" y="197">GND</text>
</g>
<text font-size="1.8" fill="#0000c2" x="49.5" y="20.3">5V Nominal</text>
<g font-size="1.8" fill="#a90000">
<text x="150.6" y="39.4">1</text>
<text x="150.6" y="41.9">3</text>
<text x="163.3" y="39.4">5</text>
<text x="157.2" y="49" transform="rotate(-90 157.2 49)">2</text>
<text x="140.5" y="58.9">1</text>
<text x="150.1" y="54.1" transform="rotate(-90 150.1 54.1)">3</text>
<text x="150.1" y="61.7" transform="rotate(-90 150.1 61.7)">2</text>
<text x="54.1" y="77.5">1</text>
<text x="66.8" y="77.5">5</text>
<text x="54.1" y="80">3</text>
<text x="150.6" y="81.3">1</text>
<text x="150.6" y="83.8">3</text>
<text x="163.3" y="81.3">5</text>
<text x="60.7" y="87.1" transform="rotate(-90 60.7 87.1)">2</text>
<text x="150.1" y="96" transform="rotate(-90 150.1 96)">3</text>
<text x="157.2" y="90.9" transform="rotate(-90 157.2 90.9)">2</text>
<text x="54.1" y="101.6">1</text>
<text x="66.8" y="101.6">5</text>
<text x="140.5" y="100.8">1</text>
<text x="54.1" y="104.1">3</text>
<text x="150.1" y="103.6" transform="rotate(-90 150.1 103.6)">2</text>
<text x="60.7" y="111.2" transform="rotate(-90 60.7 111.2)">2</text>
<text x="54.1" y="129.5">1</text>
<text x="66.8" y="129.5">5</text>
<text x="118.9" y="129.5">1</text>
<text x="131.6" y="129.5">5</text>
<text x="54.1" y="132.1">3</text>
<text x="118.9" y="132.1">3</text>
<text x="60.7" y="139.2" transform="rotate(-90 60.7 139.2)">2</text>
<text x="125.5" y="139.2" transform="rotate(-90 125.5 139.2)">2</text>
<text x="54.1" y="160">1</text>
<text x="66.8" y="160">5</text>
<text x="120.2" y="160">1</text>
<text x="132.9" y="160">5</text>
<text x="54.1" y="162.6">3</text>
<text x="120.2" y="162.6">3</text>
<text x="60.7" y="169.7" transform="rotate(-90 60.7 169.7)">2</text>
<text x="126.7" y="169.7" transform="rotate(-90 126.7 169.7)">2</text>
<text x="37.6" y="185.9">1</text>
<text x="47.2" y="181.1" transform="rotate(-90 47.2 181.1)">3</text>
<text x="47.2" y="188.7" transform="rotate(-90 47.2 188.7)">2</text>
</g>
<g font-size="1.8" fill="#725600">
<text x="119.6" y="58">EN_A</text>
<text x="119.6" y="99.9">EN_B</text>
<text x="13.1" y="185">EN_FPGA</text>
</g>
<g font-size="1.4" fill="#840000">
<text x="174.6" y="25.9" transform="rotate(-90 174.6 25.9)">2V8_A</text>
<text x="232.1" y="51.6">GNDA_A</text>
<text x="173.3" y="65.3" transform="rotate(-90 173.3 65.3)">2V8_B</text>
<text x="232.1" y="93.5">GNDA_B</text>
</g>
<g font-size=".7" fill="#840000">
<text x="142.2" y="56.8">10k</text>
<text x="144.1" y="59.5" transform="rotate(-90 144.1 59.5)">47k</text>
<text x="142.2" y="98.7">10k</text>
<text x="144.1" y="101.4" transform="rotate(-90 144.1 101.4)">47k</text>
<text x="39.3" y="183.8">10k</text>
<text x="41.3" y="186.5" transform="rotate(-90 41.3 186.5)">47k</text>
</g>
</svg>
